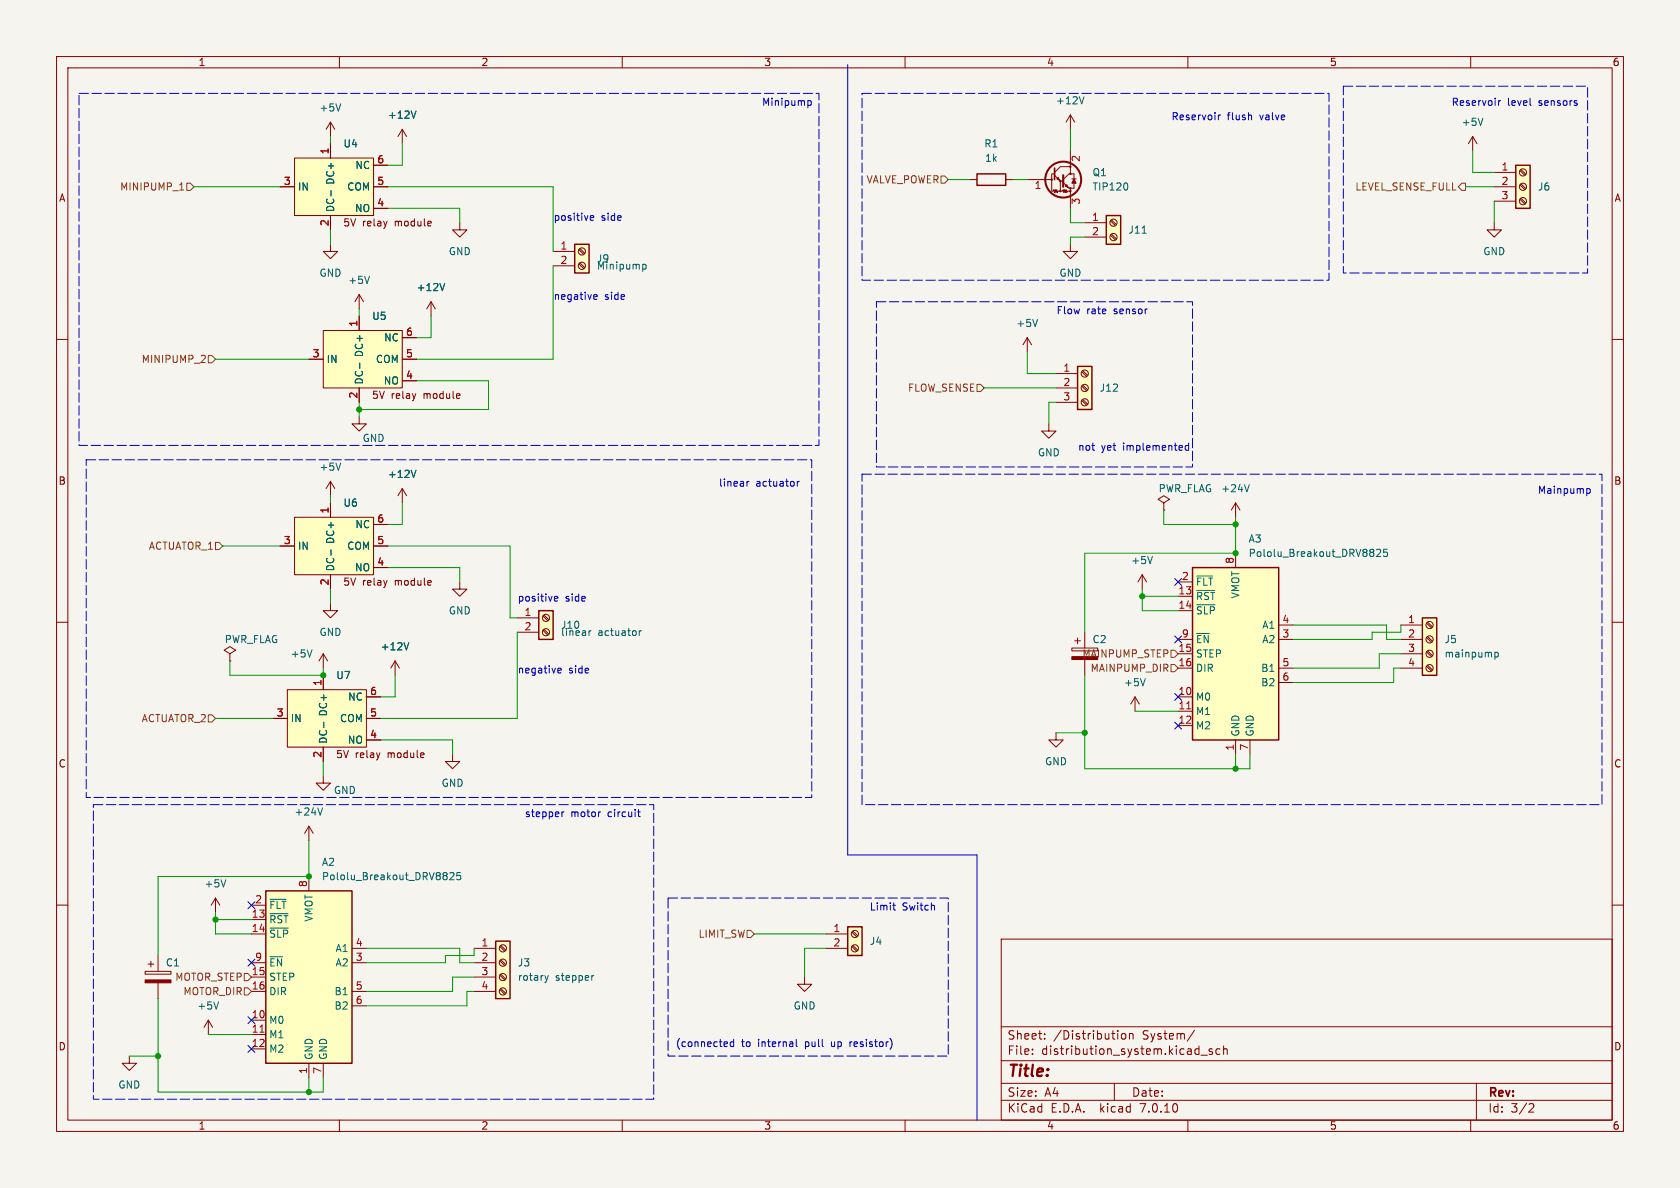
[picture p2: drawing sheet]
<svg xmlns="http://www.w3.org/2000/svg" width="297mm" height="210mm" viewBox="0 0 297 210" stroke-linecap="round" stroke-linejoin="round" font-family="sans-serif">
<path d="M0 0h297v210h-297z" fill="#f5f4ef" stroke="#f5f4ef" stroke-width=".18"/>
<g fill="none" stroke="#840000" stroke-width=".18">
<path d="M10 10h277v190h-277zM12 12h273v186h-273zM60 10v2M110 10v2M160 10v2M210 10v2M260 10v2M49.5 33h2.6M52.1 27.9h13.9v10.2h-13.9zM58.4 21.6v2.5M58.4 25.4v2.5M58.4 38.1v2.5"/>
<path d="M58.4 21.6l-.7 1.3M58.4 21.6l.8 1.3M62.9 38.7l-.5 1.2M66 33h2.6M66 36.8h2.6M66 29.2h2.6M67.8 39.1l.3 .8M68.1 39.9l-.2 .4M68.4 39.1l-.3 .8M71.1 22.9v2.5M71.1 22.9l-.7 1.2M71.1 22.9l.8 1.2"/>
<path d="M75.7 39.2l.3-.1 .2 .3-.6 .1M75.7 39.9h.5M81.3 39.4v1.2h1.2l-1.2 1.3-1.3-1.3h1.3M171.4 31.8h1.3M177.8 31.8h1.3M181.6 31.8h4.2M186.4 31l1.1 1h.5M186.4 30.7h-.5v3.1h.3l.1-.3 .1 .5 .2-.5 .1 .5 .1-.5 .1 .5 .2-.2h.4M186.4 30.5l1.1-1h1.7v1.2h-.2l-1 1.1M186.8 31.6l.3-.2 .2 .5zM187.5 32v1.8h.3l.2-.3 .1 .5 .1-.5 .1 .5 .2-.5 .1 .5 .1-.2h.5M188 32.3l1 1h.2v.5"/>
<path d="M188.3 32.9l.3-.3 .2 .5zM189.2 20.3v2.6M189.2 26.7v2.6M189.2 33.8v3M189.2 30.7h.7v.9M189.2 20.3l-.7 1.3M189.2 20.3l.8 1.3M189.5 31.6h.7M189.9 32.4v.9h-.7M191.8 39.4h3.8M196.3 39l.9 .9M196.5 38.9l.9 .8"/>
<path d="M260.3 24.1l-.7 1.3M260.3 24.1v2.6M260.3 24.1l.8 1.3M264.2 39.4v1.2h1.2l-1.2 1.3-1.3-1.3h1.3M264.2 33h3.8M264.2 30.5h3.8M264.2 35.6h3.8M268.7 35.2l.9 .9M268.7 32.7l.9 .8M268.7 30.1l.9 .9M268.9 35.1l.8 .8M268.9 32.5l.8 .9"/>
<path d="M268.9 30l.8 .8M10 60h2M57.1 58.4h14v10.2h-14zM58.4 43.2v1.3h1.3l-1.3 1.2-1.3-1.2h1.3M63.5 52.1v2.5M63.5 55.9v2.5M63.5 52.1l-.8 1.2M63.5 52.1l.8 1.2M71.1 59.7h2.6M76.2 53.3l-.8 1.3M76.2 53.3v2.6M76.2 53.3l.8 1.3"/>
<path d="M97.8 44.5h3.8M97.8 47h3.8M102.3 46.7l.9 .8M102.3 44.1l.9 .9M102.5 46.5l.9 .8M102.5 43.9l.9 .9M181.6 59.7l-.8 1.3M181.6 59.7v2.5M181.6 59.7l.8 1.3M189.2 43.2v1.3h1.3l-1.3 1.2-1.2-1.2h1.2M191.8 41.9h3.8M196.3 41.6l.9 .8"/>
<path d="M196.5 41.4l.9 .8M285 60h2M54.6 63.5h2.5M63.5 73.7v1.2h1.3l-1.3 1.3-1.3-1.3h1.3M63.5 68.6v2.5M67.9 69.2l-.4 1.2M71.1 63.5h2.6M71.1 67.3h2.6M72.9 69.6l.3 .8M73.2 70.4l-.2 .4M73.5 69.6l-.3 .8M80.8 70.4h.4"/>
<path d="M80.8 69.6h.3l.2 .3-.6 .1M185.4 74.9v1.3h1.3l-1.3 1.3-1.3-1.3h1.3M186.7 66h3.8M186.7 68.6h3.8M186.7 71.1h3.8M191.2 70.8l.9 .8M191.2 68.2l.9 .9M191.2 65.7l.9 .8M191.4 70.6l.9 .9M191.4 68.1l.9 .8M191.4 65.5l.9 .9M49.5 96.5h2.6"/>
<path d="M52.1 91.4h13.9v10.2h-13.9zM58.4 85.1v2.5M58.4 88.9v2.5M58.4 85.1l-.7 1.3M58.4 85.1l.8 1.3M66 96.5h2.6M66 92.7h2.6M71.1 86.4l-.7 1.2M71.1 86.4v2.5M71.1 86.4l.8 1.2M205.7 88.9l1.1-.6-1.1-.7-1 .7 1 .6v1.3M205.7 90.2h.1"/>
<path d="M218.4 88.9v2.5M218.4 97.8v2.5M218.4 88.9l-.7 1.3M218.4 88.9l.8 1.3M10 110h2M40.6 115.6l1.1-.7-1.1-.6-1 .6 1 .7v1.2M40.6 116.8h.1M57.1 115.6v2.5M57.1 119.4v2.5M57.1 115.6l-.7 1.2M57.1 115.6l.8 1.2M58.4 106.7v1.3h1.3l-1.3 1.2-1.3-1.2h1.3"/>
<path d="M58.4 101.6v2.5M62.9 102.2l-.5 1.2M66 100.3h2.6M67.8 102.6l.3 .8M68.1 103.4l-.2 .4M68.4 102.6l-.3 .8M69.8 116.8l-.7 1.3M69.8 116.8v2.6M69.8 116.8l.8 1.3M75.7 103.4h.5M75.7 102.7l.3-.1 .2 .3-.6 .1M81.3 102.9v1.2h1.2l-1.2 1.3-1.3-1.3h1.3"/>
<path d="M91.4 109.2h3.8M91.4 111.8h3.8M96 111.4l.9 .9M96 108.9l.9 .8M96.2 111.3l.8 .8M96.2 108.7l.8 .9M189.5 114.6h4.6v.5h-4.6zM190 113.3h1M190.5 112.8v1M191.8 111.8v2.8M191.8 116.6v2.8M201.9 101.6l-.7 1.3"/>
<path d="M201.9 101.6v2.5M201.9 101.6l.8 1.3M208.3 113h2.5M208.3 115.6h2.5M208.3 118.1h2.5M208.3 105.4h2.5M208.3 108h2.5M208.3 102.9h2.5M226.1 110.5h2.5M226.1 113h2.5M226.1 118.1h2.5M247.6 110.5h3.9"/>
<path d="M247.6 113h3.9M247.6 115.6h3.9M247.6 118.1h3.9M252.2 117.8l.9 .8M252.2 115.2l.9 .9M252.2 112.7l.9 .8M252.2 110.2l.9 .8M252.4 117.6l.8 .8M252.4 115.1l.8 .8M252.4 112.5l.8 .9M252.4 110l.8 .8M285 110h2"/>
<path d="M48.3 127h2.5M50.8 121.9h14v10.2h-14zM57.1 137.2v1.2h1.3l-1.3 1.3-1.2-1.3h1.2M57.1 132.1v2.5M61.6 132.7l-.4 1.2M64.8 123.2h2.5M64.8 127h2.5M64.8 130.8h2.5M66.6 133.1l.3 .8M66.9 133.9l-.2 .4M67.2 133.1l-.3 .8M74.4 133.9h.5"/>
<path d="M74.4 133.1h.4l.2 .3-.6 .1M80 133.4v1.2h1.3l-1.3 1.3-1.3-1.3h1.3M186.7 129.5v1.3h1.3l-1.3 1.3-1.3-1.3h1.3M200.7 123.2l-.8 1.3M200.7 123.2v2.5M200.7 123.2l.7 1.3M208.3 123.2h2.5M208.3 125.7h2.5M208.3 128.3h2.5M218.4 130.8v2.6M221 130.8v2.6M226.1 120.7h2.5"/>
<path d="M10 160h2M38.1 158.8l-.8 1.2M38.1 158.8v2.5M38.1 158.8l.8 1.2M54.6 146.1v2.5M54.6 154.9v2.6M54.6 146.1l-.8 1.2M54.6 146.1l.8 1.2M285 160h2M25.7 171.7h4.5v.5h-4.5zM26.2 170.4h1M26.7 169.9v1"/>
<path d="M27.9 168.9v2.8M27.9 173.7v2.8M44.4 165.1h2.6M44.4 162.6h2.6M44.4 172.7h2.6M44.4 175.3h2.6M44.4 160h2.6M44.4 170.2h2.6M62.2 167.6h2.6M62.2 175.3h2.6M62.2 170.2h2.6M62.2 177.8h2.6"/>
<path d="M83.8 167.6h3.8M83.8 172.7h3.8M83.8 175.3h3.8M83.8 170.2h3.8M88.4 174.9l.8 .9M88.4 172.4l.8 .8M88.4 169.8l.8 .9M88.4 167.3l.8 .8M88.5 174.8l.9 .8M88.5 172.2l.9 .9M88.5 169.7l.9 .8M88.5 167.1l.9 .9"/>
<path d="M142.2 172.7v1.3h1.3l-1.3 1.3-1.2-1.3h1.2M146 165.1h3.9M146 167.6h3.9M150.6 167.3l.9 .8M150.6 164.8l.9 .8M150.8 167.1l.8 .9M150.8 164.6l.8 .8M177 166h108v32h-108zM22.9 186.7v1.3h1.2l-1.2 1.2-1.3-1.2h1.3M36.8 180.3l-.7 1.3M36.8 180.3v2.6M36.8 180.3l.8 1.3"/>
<path d="M44.4 185.4h2.6M44.4 180.3h2.6M44.4 182.9h2.6M54.6 188v2.5M57.1 188v2.5M60 198v2M110 198v2M160 198v2M177 194.5h108M177 191.5h108M177 187.5h108M177 181.5h108"/>
<path d="M182.5 186.3v.1M182.5 185.5v.1M184.7 183.6v.1M184.7 182.8v.1M197 191.5v3M198.3 182.8l.2-.1 .5 .1v.6l-.1 .2-.4 .1-.2-.1zM199.7 182.8l.2-.1 .3 .1 .1 .9M199.7 182.7v1M210 198v2M211.2 182.1l-1.3 2M212.3 186.5h1.2M214.3 185.5l-.3-.1-.3 .2 .1 .2 .5 .2v.3h-.6"/>
<path d="M215.7 185.5l-.5-.1-.2 .3v.4l.1 .2h.6M216.3 185.5l.2-.1 .4 .1 .1 .9M216.3 184.9v1.5M260 198v2M261 191.5v6.5M270.5 195.1l.5 .1 .2 .3-1 1.1h1"/>
<circle cx="185.9" cy="31.8" r=".13"/>
<circle cx="187.5" cy="33.8" r=".13"/>
<circle cx="187.5" cy="32" r=".13"/>
<circle cx="189.2" cy="33.8" r=".13"/>
<circle cx="189.2" cy="29.5" r=".13"/>
<circle cx="189.2" cy="30.7" r=".13"/>
<circle cx="189.2" cy="33.3" r=".13"/>
<circle cx="196.8" cy="39.4" r=".63"/>
<circle cx="269.2" cy="33" r=".63"/>
<circle cx="269.2" cy="35.6" r=".63"/>
<circle cx="269.2" cy="30.5" r=".63"/>
<circle cx="102.9" cy="47" r=".63"/>
<circle cx="102.9" cy="44.4" r=".63"/>
<circle cx="196.8" cy="41.9" r=".63"/>
<circle cx="191.8" cy="71.1" r=".63"/>
<circle cx="191.8" cy="66" r=".63"/>
<circle cx="191.8" cy="68.6" r=".63"/>
<circle cx="96.5" cy="109.2" r=".63"/>
<circle cx="96.5" cy="111.8" r=".63"/>
<circle cx="252.7" cy="118.1" r=".63"/>
<circle cx="252.7" cy="115.6" r=".63"/>
<circle cx="252.7" cy="113" r=".63"/>
<circle cx="252.7" cy="110.5" r=".63"/>
<circle cx="88.9" cy="175.3" r=".63"/>
<circle cx="88.9" cy="167.6" r=".63"/>
<circle cx="88.9" cy="172.7" r=".63"/>
<circle cx="88.9" cy="170.2" r=".63"/>
<circle cx="151.1" cy="167.6" r=".63"/>
<circle cx="151.1" cy="165.1" r=".63"/>
</g>
<g fill="#ffffc2" stroke="#ffffc2" stroke-width=".18">
<path d="M195.6 38.1h2.5v5.1h-2.5z"/>
<path d="M149.9 163.8h2.5v5.1h-2.5z"/>
<path d="M52.1 91.4h13.9v10.2h-13.9z"/>
<path d="M47 157.5h15.2v30.5h-15.2z"/>
<path d="M87.6 166.4h2.6v10.1h-2.6z"/>
<path d="M251.5 109.2h2.5v10.2h-2.5z"/>
<path d="M210.8 100.3h15.3v30.5h-15.3z"/>
<path d="M95.2 108h2.6v5h-2.6z"/>
<path d="M57.1 58.4h14v10.2h-14z"/>
<path d="M52.1 27.9h13.9v10.2h-13.9z"/>
<path d="M101.6 43.2h2.5v5.1h-2.5z"/>
<path d="M190.5 64.8h2.5v7.6h-2.5z"/>
<path d="M50.8 121.9h14v10.2h-14z"/>
<path d="M268 29.2h2.5v7.6h-2.5z"/>
</g>
<path d="M172.7 30.7h5.1v2.1h-5.1zM195.6 38.1h2.5v5.1h-2.5zM268 29.2h2.5v7.6h-2.5zM101.6 43.2h2.5v5.1h-2.5zM190.5 64.8h2.5v7.6h-2.5zM95.2 108h2.6v5h-2.6zM210.8 100.3h15.3v30.5h-15.3zM251.5 109.2h2.5v10.2h-2.5zM47 157.5h15.2v30.5h-15.2zM87.6 166.4h2.6v10.1h-2.6zM149.9 163.8h2.5v5.1h-2.5z" fill="none" stroke="#840000" stroke-width=".25"/>
<g fill="none" stroke="#006464" stroke-width=".18">
<path d="M60.2 18.4l-.4 1.2M73.5 19.6l-.4 1.3M191.6 17.1l-.4 1.3M58.5 33.7v.9M199.3 32.5l.1 .3-.1 .7M262.2 20.9l-.5 1.3M65.3 48.8l-.4 1.3M78.6 50.1l-.4 1.3M113.6 46.8l.4-.1 .2 .3-.1 .5h-.5M183.4 56.5l-.4 1.2M201.9 41.2h.7M63.6 64.2v.9"/>
<path d="M58.5 97.2v.9M60.2 81.9l-.4 1.2M73.5 83.1l-.4 1.3M203.7 98.4l-.4 1.2M220.9 85.7l-.5 1.2M242.8 97.2l.1 .1-.1 .3M242.8 97.7l.1 .2-.1 .4M243.4 97.2l.4-.1 .3 .4-.8 .9h.8M245.2 97.1h-.6v.6l.2-.1h.4l.1 .2-.1 .4-.1 .2-.5-.2M55.2 114.9l-.5 1.2M72.3 113.6l-.5 1.3M104.1 111.5v.8"/>
<path d="M104.5 111.5l-.4 .2M113 111.5v.8M113.4 111.5l-.4 .2M202.5 120l-.4 1.2M211.6 104.4h3.1M211.6 106.9h3.2M211.6 101.8h2.8M211.6 112h2.2M264.3 115.3v1.3M264.3 115.4l.3-.1 .3 .2-.1 .6h-.5M57.2 127.7v.9M39.9 155.5l-.4 1.3"/>
<path d="M47.7 159h2.9M57 142.8l-.4 1.3M78.9 154.3l.1 .2-.1 .2M78.9 154.9l.1 .1-.1 .5M79.5 154.4l.5-.2 .3 .4-.8 .9h.8M81.4 154.2h-.6l-.1 .7 .2-.2 .4 .1 .2 .2-.1 .4-.2 .1-.5-.1M38.6 177.1l-.4 1.3M47.7 161.5h3.2M47.7 164.1h3.3M47.7 169.1h2.3M96.3 172.5l.3 .8M96.6 173.3l-.1 .3"/>
<path d="M96.9 172.5l-.3 .8M105 172.5l-.3 .1"/>
</g>
<path d="M186.4 29.7v2.1" fill="none" stroke="#840000" stroke-width=".3"/>
<path d="M188 31v2" fill="none" stroke="#840000" stroke-width=".38"/>
<g fill="#840000" stroke="#840000" stroke-width=".18">
<path d="M189.9 31.6l.3 .8h-.7z"/>
<path d="M25.7 173.2h4.5v.5h-4.5z"/>
<path d="M189.5 116.1h4.6v.5h-4.6z"/>
</g>
<circle cx="188" cy="31.7" r="3.2" fill="none" stroke="#840000" stroke-width=".36"/>
<path d="M209.8 125.3h.7M46 182.5h.7" fill="none" stroke="#a90000" stroke-width=".18"/>
<g fill="none" stroke="#725600" stroke-width=".18">
<path d="M31.8 33.6h.7M33 32.4h.7l.6 .6-.6 .7h-.7zM166.4 31.1h.6l.6 .7-.6 .6h-.6zM257.8 33l.6-.6h.7v1.3h-.7zM35.5 64.1h.8M36.2 62.9v.5M36.8 62.9h.7l.6 .6-.6 .6h-.7zM172.7 67.9h.7l.6 .7-.6 .6h-.7zM38.1 95.9h.6l.7 .6-.7 .7h-.6zM207 117.5h.6l.7 .6-.7 .6h-.6zM207 114.9h.6l.7 .7-.7 .6h-.6zM36.8 126.4h.7l.6 .6-.6 .6h-.7z"/>
<path d="M43.2 174.6h.6l.6 .7-.6 .6h-.6zM43.2 172.1h.6l.6 .6-.6 .7h-.6zM132.1 164.5h.6l.6 .6-.6 .6h-.6z"/>
</g>
<g fill="none" stroke="#0000c2" stroke-width=".18">
<path d="M142.8 17.9l.4-.1 .2 .2-.1 .6h-.5M149.9 11.4v139.7h22.8v47M264.9 17.8v.8M265.3 17.8l-.4 .2M270.6 18.6h.1M104.4 38.5l.6-.1-.1-.2-.4-.1-.1 .2v.6h.5M215.4 20.3v.9M215.8 20.3l-.4 .3M221.1 20.3l.2 .2v.7M105 52.7l.1 .2h.4M105 52.3l.1-.2h.3l.2 .2v.1l-.6 .1M210.1 78.3v1.3"/>
<path d="M210.1 78.8l-.3-.1-.3 .3 .1 .5h.5M132.1 85.1v.8M132.4 85.1l-.3 .2M140.9 85.1v.8M141.3 85.1l-.4 .2M280.5 86.4h.4l.2 .2-.1 .6h-.5M98 105.8l.6-.1v-.2l-.4-.1-.2 .2 .1 .6h.5M98.6 118.8l.2 .2 .4-.1M98.6 118.3l.2-.2h.2l.2 .2v.1l-.6 .1M99.3 143.5v.9M99.7 143.5l-.4 .3M106.2 143.5l-.3 .1"/>
<path d="M112.7 143.5h.5M112.9 143.1v1.1l.3 .2M158 159.6v1.1l.3 .2M157.8 160h.5M129.7 183.7v1.3M129.7 184.2h-.4l-.2 .2 .1 .5h.5M140.8 183.7v1.1l.1 .2M150.3 184.2v.8M150.5 184.2l-.2 .2"/>
</g>
<path d="M14 16.5h130.8v62.2h-130.8v-62.2M152.4 16.5h82.5v33h-82.5v-33M237.5 15.2h43.2v33.1h-43.2v-33.1M154.9 53.3h55.9v29.3h-55.9v-29.3M15.2 81.3h128.3v59.7h-128.3v-59.7M152.4 83.8h130.8v58.4h-130.8v-58.4M16.5 142.2h99.1v52.1h-99.1v-52.1M118.1 158.8h49.5v27.9h-49.5v-27.9" fill="none" stroke="#0000c2" stroke-width=".18" stroke-dasharray="1.7 .6"/>
<g fill="none" stroke="#009600" stroke-width=".18">
<path d="M34.3 33h15.2M58.4 24.1v1.3M68.6 36.8h12.7v2.6M68.6 33h29.2v11.5M71.1 25.4v3.8h-2.5M167.6 31.8h3.8M179.1 31.8h2.5M189.2 22.9v3.8M189.2 36.8v2.6h2.6M259.1 33h5.1M260.3 26.7v3.8h3.9M264.2 35.6v3.8"/>
<path d="M58.4 40.6v2.6M63.5 54.6v1.3M76.2 55.9v3.8h-2.5M97.8 47v16.5h-24.1M191.8 41.9h-2.6v1.3M38.1 63.5h16.5M63.5 71.1v2.6M73.7 67.3h12.7v5.1h-22.9M174 68.6h12.7M181.6 62.2v3.8h5.1M186.7 71.1h-1.3v3.8M39.4 96.5h10.1"/>
<path d="M58.4 87.6v1.3M68.6 96.5h21.6v12.7h1.2M71.1 88.9v3.8h-2.5M205.7 90.2v2.5h12.7M218.4 91.4v6.4h-26.6v14M40.6 116.8v2.6h16.5v-1.3M58.4 104.1v2.6M68.6 100.3h12.7v2.6M69.8 119.4v3.8h-2.5M91.4 111.8v15.2h-24.1M191.8 119.4v16.5h29.2v-2.5M201.9 105.4h6.4"/>
<path d="M201.9 104.1v3.9h6.4M228.6 110.5h16.5v2.5h2.5M247.6 118.1h-1.2v2.6h-17.8M247.6 110.5v1.3h-5v1.2h-14M247.6 115.6h-3.8v2.5h-15.2M38.1 127h10.2M57.1 134.6v2.6M67.3 130.8h12.7v2.6M186.7 129.5h5.1M200.7 125.7h7.6M218.4 133.4v2.5M54.6 148.6v6.3h-26.7v14"/>
<path d="M27.9 176.5v16.5h29.2v-2.5M38.1 161.3v3.8h6.3M38.1 162.6h6.3M64.8 167.6h16.5v2.6h2.5M83.8 175.3h-1.3v2.5h-17.7M83.8 172.7h-3.8v2.6h-15.2M83.8 167.6v1.3h-5.1v1.3h-13.9M133.3 165.1h12.7M146 167.6h-3.8v5.1M22.9 186.7h5M36.8 182.9h7.6M54.6 190.5v2.5"/>
</g>
<g fill="none" stroke="#000084" stroke-width=".18">
<path d="M207.7 112.4l1.2 1.2M207.7 102.3l1.2 1.2M208.9 112.4l-1.2 1.2M208.9 102.3l-1.2 1.2M207.7 122.6l1.2 1.2M207.7 127.7l1.2 1.2M208.9 122.6l-1.2 1.2M208.9 127.7l-1.2 1.2M43.8 159.4l1.3 1.2M45.1 159.4l-1.3 1.2M43.8 179.7l1.3 1.2M43.8 169.6l1.3 1.2"/>
<path d="M45.1 179.7l-1.3 1.2M45.1 169.6l-1.3 1.2M43.8 184.8l1.3 1.2M45.1 184.8l-1.3 1.2"/>
</g>
<g fill="#009600" stroke="#009600" stroke-width=".18">
<circle cx="54.6" cy="154.9" r=".46"/>
<circle cx="57.1" cy="119.4" r=".46"/>
<circle cx="63.5" cy="72.4" r=".46"/>
<circle cx="38.1" cy="162.6" r=".46"/>
<circle cx="54.6" cy="193" r=".46"/>
<circle cx="27.9" cy="186.7" r=".46"/>
<circle cx="218.4" cy="135.9" r=".46"/>
<circle cx="201.9" cy="105.4" r=".46"/>
<circle cx="218.4" cy="92.7" r=".46"/>
<circle cx="218.4" cy="97.8" r=".46"/>
<circle cx="191.8" cy="129.5" r=".46"/>
</g>
<text font-size="2.8" fill="#840000" x="178" y="190.9">Title:</text>
<g font-size="2.1" fill="#840000">
<text x="178" y="184">Sheet:</text>
<text x="186.2" y="184">/Distribution</text>
<text x="202" y="184">System/</text>
<text x="178" y="186.7">File:</text>
<text x="184.1" y="186.7">distribution_system.kicad_sch</text>
<text x="178" y="196.9">KiCad</text>
<text x="178" y="194.1">Size:</text>
<text x="184.7" y="194.1">A4</text>
<text x="185.7" y="196.9">E.D.A.</text>
<text x="194.6" y="196.9">kicad</text>
<text x="200" y="194.1">Date:</text>
<text x="201.8" y="196.9">7.0.10</text>
<text x="263" y="194.3">Rev:</text>
<text x="263" y="196.9">Id:</text>
<text x="267.1" y="196.9">3/2</text>
</g>
<g font-size="1.8" fill="#840000">
<text x="35" y="11.9">1</text>
<text x="85" y="11.9">2</text>
<text x="135" y="11.9">3</text>
<text x="185" y="11.9">4</text>
<text x="235" y="11.9">5</text>
<text x="285" y="11.9">6</text>
<text x="10.3" y="35.9">A</text>
<text x="285.3" y="35.9">A</text>
<text x="60" y="40.2">5V</text>
<text x="63.5" y="40.2">relay</text>
<text x="69.4" y="40.2">module</text>
<text x="65.1" y="70.7">5V</text>
<text x="68.6" y="70.7">relay</text>
<text x="74.4" y="70.7">module</text>
<text x="10.3" y="85.9">B</text>
<text x="285.3" y="85.9">B</text>
<text x="60" y="103.7">5V</text>
<text x="63.5" y="103.7">relay</text>
<text x="69.4" y="103.7">module</text>
<text x="10.3" y="135.9">C</text>
<text x="58.8" y="134.2">5V</text>
<text x="62.3" y="134.2">relay</text>
<text x="68.1" y="134.2">module</text>
<text x="285.3" y="135.9">C</text>
<text x="10.3" y="185.9">D</text>
<text x="285.3" y="185.9">D</text>
<text x="35" y="199.9">1</text>
<text x="85" y="199.9">2</text>
<text x="135" y="199.9">3</text>
<text x="185" y="199.9">4</text>
<text x="235" y="199.9">5</text>
<text x="285" y="199.9">6</text>
</g>
<g font-size="1.8" fill="#006464">
<text x="56.4" y="19.9">+5V</text>
<text x="68.5" y="21.2">+12V</text>
<text x="186.6" y="18.6">+12V</text>
<text x="258.3" y="22.5">+5V</text>
<text x="60.6" y="26.3">U4</text>
<text x="173.9" y="26.3">R1</text>
<text x="174" y="28.8">1k</text>
<text x="52.6" y="33.9">IN</text>
<text x="59.3" y="32.8" transform="rotate(-90 59.3 32.8)">DC+</text>
<text x="61.3" y="33.9">COM</text>
<text x="62.7" y="30.1">NC</text>
<text x="193" y="33.9">TIP120</text>
<text x="193" y="31.3">Q1</text>
<text x="271.8" y="33.9">J6</text>
<text x="59.3" y="37.6" transform="rotate(-90 59.3 37.6)">DC-</text>
<text x="62.7" y="37.7">NO</text>
<text x="199.4" y="41.5">J11</text>
<text x="79.2" y="45.3">GND</text>
<text x="105.4" y="46.6">J9</text>
<text x="105.4" y="47.9">Minipump</text>
<text x="262.1" y="45.3">GND</text>
<text x="56.4" y="49.1">GND</text>
<text x="61.5" y="50.4">+5V</text>
<text x="73.6" y="51.7">+12V</text>
<text x="187.2" y="49.1">GND</text>
<text x="65.7" y="56.7">U5</text>
<text x="179.6" y="58">+5V</text>
<text x="57.7" y="64.4">IN</text>
<text x="64.4" y="63.2" transform="rotate(-90 64.4 63.2)">DC+</text>
<text x="66.4" y="64.4">COM</text>
<text x="67.8" y="60.6">NC</text>
<text x="64.4" y="68.1" transform="rotate(-90 64.4 68.1)">DC-</text>
<text x="67.7" y="68.2">NO</text>
<text x="194.3" y="69.4">J12</text>
<text x="56.4" y="83.4">+5V</text>
<text x="64" y="78.3">GND</text>
<text x="183.4" y="80.9">GND</text>
<text x="60.6" y="89.8">U6</text>
<text x="68.5" y="84.7">+12V</text>
<text x="204.7" y="87.2">PWR_FLAG</text>
<text x="215.8" y="87.2">+24V</text>
<text x="62.7" y="93.6">NC</text>
<text x="52.6" y="97.4">IN</text>
<text x="59.3" y="101.1" transform="rotate(-90 59.3 101.1)">DC-</text>
<text x="59.3" y="96.3" transform="rotate(-90 59.3 96.3)">DC+</text>
<text x="61.3" y="97.4">COM</text>
<text x="62.7" y="101.2">NO</text>
<text x="199.9" y="99.9">+5V</text>
<text x="220.6" y="96.1">A3</text>
<text x="220.6" y="98.7">Pololu_Breakout_DRV8825</text>
<text x="211.3" y="106.3">~{RST}</text>
<text x="211.3" y="103.7">~{FLT}</text>
<text x="219.3" y="105.9" transform="rotate(-90 219.3 105.9)">VMOT</text>
<text x="39.6" y="113.9">PWR_FLAG</text>
<text x="56.4" y="112.6">GND</text>
<text x="79.2" y="108.8">GND</text>
<text x="99.1" y="111.4">J10</text>
<text x="99.1" y="112.6">linear</text>
<text x="105.7" y="112.6">actuator</text>
<text x="193" y="113.9">C2</text>
<text x="211.3" y="108.8">~{SLP}</text>
<text x="211.3" y="113.9">~{EN}</text>
<text x="223.1" y="113.9">A2</text>
<text x="223.1" y="111.4">A1</text>
<text x="255.3" y="113.9">J5</text>
<text x="51.3" y="116.4">+5V</text>
<text x="67.2" y="115.2">+12V</text>
<text x="211.3" y="116.4">STEP</text>
<text x="211.3" y="119">DIR</text>
<text x="222.9" y="119">B1</text>
<text x="255.3" y="116.4">mainpump</text>
<text x="59.4" y="120.2">U7</text>
<text x="61.5" y="124.1">NC</text>
<text x="198.6" y="121.5">+5V</text>
<text x="211.3" y="124.1">M0</text>
<text x="222.9" y="121.5">B2</text>
<text x="51.3" y="127.9">IN</text>
<text x="58" y="131.6" transform="rotate(-90 58 131.6)">DC-</text>
<text x="58" y="126.7" transform="rotate(-90 58 126.7)">DC+</text>
<text x="60" y="127.9">COM</text>
<text x="61.4" y="131.7">NO</text>
<text x="211.3" y="126.6">M1</text>
<text x="211.3" y="129.1">M2</text>
<text x="219.3" y="130.3" transform="rotate(-90 219.3 130.3)">GND</text>
<text x="221.8" y="130.3" transform="rotate(-90 221.8 130.3)">GND</text>
<text x="184.7" y="135.5">GND</text>
<text x="58.9" y="140.6">GND</text>
<text x="78" y="139.3">GND</text>
<text x="52" y="144.4">+24V</text>
<text x="56.8" y="153.3">A2</text>
<text x="56.8" y="155.8">Pololu_Breakout_DRV8825</text>
<text x="36.1" y="157.1">+5V</text>
<text x="47.5" y="160.9">~{FLT}</text>
<text x="47.5" y="163.4">~{RST}</text>
<text x="47.5" y="166">~{SLP}</text>
<text x="55.5" y="163" transform="rotate(-90 55.5 163)">VMOT</text>
<text x="153.7" y="167.2">J4</text>
<text x="29.2" y="171">C1</text>
<text x="47.5" y="173.6">STEP</text>
<text x="47.5" y="171">~{EN}</text>
<text x="59.2" y="171">A2</text>
<text x="59.2" y="168.5">A1</text>
<text x="91.4" y="171">J3</text>
<text x="91.4" y="173.6">rotary</text>
<text x="98.2" y="173.6">stepper</text>
<text x="34.8" y="178.7">+5V</text>
<text x="47.5" y="176.1">DIR</text>
<text x="59" y="176.1">B1</text>
<text x="59" y="178.7">B2</text>
<text x="140.2" y="178.7">GND</text>
<text x="47.5" y="181.2">M0</text>
<text x="47.5" y="183.7">M1</text>
<text x="47.5" y="186.3">M2</text>
<text x="55.5" y="187.5" transform="rotate(-90 55.5 187.5)">GND</text>
<text x="58" y="187.5" transform="rotate(-90 58 187.5)">GND</text>
<text x="20.8" y="192.6">GND</text>
</g>
<g font-size="1.8" fill="#0000c2">
<text x="134.6" y="18.8">Minipump</text>
<text x="207" y="21.3">Reservoir</text>
<text x="216.9" y="21.3">flush</text>
<text x="222.8" y="21.3">valve</text>
<text x="256.5" y="18.8">Reservoir</text>
<text x="266.5" y="18.8">level</text>
<text x="272.1" y="18.8">sensors</text>
<text x="97.8" y="39.1">positive</text>
<text x="106.3" y="39.1">side</text>
<text x="97.8" y="53.1">negative</text>
<text x="106.9" y="53.1">side</text>
<text x="186.7" y="55.6">Flow</text>
<text x="192.1" y="55.6">rate</text>
<text x="197" y="55.6">sensor</text>
<text x="190.5" y="79.8">not</text>
<text x="194.7" y="79.8">yet</text>
<text x="198.6" y="79.8">implemented</text>
<text x="127" y="86.1">linear</text>
<text x="133.6" y="86.1">actuator</text>
<text x="271.8" y="87.4">Mainpump</text>
<text x="91.4" y="106.4">positive</text>
<text x="99.9" y="106.4">side</text>
<text x="91.4" y="119.1">negative</text>
<text x="100.5" y="119.1">side</text>
<text x="92.7" y="144.5">stepper</text>
<text x="100.9" y="144.5">motor</text>
<text x="107.6" y="144.5">circuit</text>
<text x="153.7" y="161">Limit</text>
<text x="159.5" y="161">Switch</text>
<text x="119.4" y="185.2">(connected</text>
<text x="131.1" y="185.2">to</text>
<text x="134.1" y="185.2">internal</text>
<text x="142.6" y="185.2">pull</text>
<text x="147.4" y="185.2">up</text>
<text x="150.9" y="185.2">resistor)</text>
</g>
<g font-size="1.8" fill="#a90000">
<text x="58.2" y="27.4" transform="rotate(-90 58.2 27.4)">1</text>
<text x="66.6" y="29">6</text>
<text x="191.2" y="28.7" transform="rotate(-90 191.2 28.7)">2</text>
<text x="50.1" y="32.8">3</text>
<text x="66.6" y="32.8">5</text>
<text x="182.8" y="33.7">1</text>
<text x="265.4" y="30.2">1</text>
<text x="265.4" y="32.8">2</text>
<text x="265.4" y="35.3">3</text>
<text x="58.2" y="40.1" transform="rotate(-90 58.2 40.1)">2</text>
<text x="66.6" y="36.6">4</text>
<text x="191.2" y="36.3" transform="rotate(-90 191.2 36.3)">3</text>
<text x="193" y="39.1">1</text>
<text x="193" y="41.7">2</text>
<text x="99" y="44.2">1</text>
<text x="99" y="46.7">2</text>
<text x="63.2" y="57.9" transform="rotate(-90 63.2 57.9)">1</text>
<text x="71.7" y="59.4">6</text>
<text x="55.2" y="63.2">3</text>
<text x="71.7" y="63.2">5</text>
<text x="187.9" y="65.8">1</text>
<text x="63.2" y="70.6" transform="rotate(-90 63.2 70.6)">2</text>
<text x="71.7" y="67.1">4</text>
<text x="187.9" y="68.3">2</text>
<text x="187.9" y="70.9">3</text>
<text x="58.2" y="90.9" transform="rotate(-90 58.2 90.9)">1</text>
<text x="66.6" y="92.5">6</text>
<text x="50.1" y="96.3">3</text>
<text x="66.6" y="100.1">4</text>
<text x="66.6" y="96.3">5</text>
<text x="218.2" y="99.8" transform="rotate(-90 218.2 99.8)">8</text>
<text x="58.2" y="103.6" transform="rotate(-90 58.2 103.6)">2</text>
<text x="208.2" y="105.2">13</text>
<text x="208.2" y="107.7">14</text>
<text x="208.8" y="102.6">2</text>
<text x="92.6" y="109">1</text>
<text x="92.6" y="111.5">2</text>
<text x="208.8" y="112.8">9</text>
<text x="226.6" y="112.8">3</text>
<text x="226.6" y="110.2">4</text>
<text x="248.8" y="110.2">1</text>
<text x="248.8" y="112.8">2</text>
<text x="208.2" y="115.3">15</text>
<text x="208.2" y="117.9">16</text>
<text x="226.6" y="117.9">5</text>
<text x="248.8" y="115.3">3</text>
<text x="248.8" y="117.9">4</text>
<text x="56.9" y="121.4" transform="rotate(-90 56.9 121.4)">1</text>
<text x="65.3" y="122.9">6</text>
<text x="208.2" y="122.9">10</text>
<text x="208.2" y="125.5">11</text>
<text x="226.6" y="120.4">6</text>
<text x="48.8" y="126.7">3</text>
<text x="65.3" y="130.6">4</text>
<text x="65.3" y="126.7">5</text>
<text x="208.2" y="128">12</text>
<text x="56.9" y="134.1" transform="rotate(-90 56.9 134.1)">2</text>
<text x="218.2" y="132.8" transform="rotate(-90 218.2 132.8)">1</text>
<text x="220.7" y="132.8" transform="rotate(-90 220.7 132.8)">7</text>
<text x="45" y="159.8">2</text>
<text x="54.4" y="156.9" transform="rotate(-90 54.4 156.9)">8</text>
<text x="44.4" y="162.3">13</text>
<text x="44.4" y="164.8">14</text>
<text x="62.8" y="167.4">4</text>
<text x="85" y="167.4">1</text>
<text x="147.2" y="164.8">1</text>
<text x="147.2" y="167.4">2</text>
<text x="44.4" y="172.5">15</text>
<text x="45" y="169.9">9</text>
<text x="62.8" y="169.9">3</text>
<text x="85" y="169.9">2</text>
<text x="85" y="172.5">3</text>
<text x="44.4" y="175">16</text>
<text x="62.8" y="175">5</text>
<text x="62.8" y="177.5">6</text>
<text x="85" y="175">4</text>
<text x="44.4" y="180.1">10</text>
<text x="44.4" y="182.6">11</text>
<text x="44.4" y="185.2">12</text>
<text x="54.4" y="189.9" transform="rotate(-90 54.4 189.9)">1</text>
<text x="56.9" y="189.9" transform="rotate(-90 56.9 189.9)">7</text>
</g>
<g font-size="1.8" fill="#725600">
<text x="21.1" y="33.9">MINIPUMP_1</text>
<text x="153.1" y="32.6">VALVE_POWER</text>
<text x="239.5" y="33.9">LEVEL_SENSE_FULL</text>
<text x="24.9" y="64.4">MINIPUMP_2</text>
<text x="160.4" y="69.4">FLOW_SENSE</text>
<text x="26.2" y="97.4">ACTUATOR_1</text>
<text x="191.3" y="116.4">MAINPUMP_STEP</text>
<text x="192.7" y="119">MAINPUMP_DIR</text>
<text x="24.9" y="127.9">ACTUATOR_2</text>
<text x="123.4" y="166">LIMIT_SW</text>
<text x="30.9" y="173.6">MOTOR_STEP</text>
<text x="32.3" y="176.1">MOTOR_DIR</text>
</g>
</svg>
